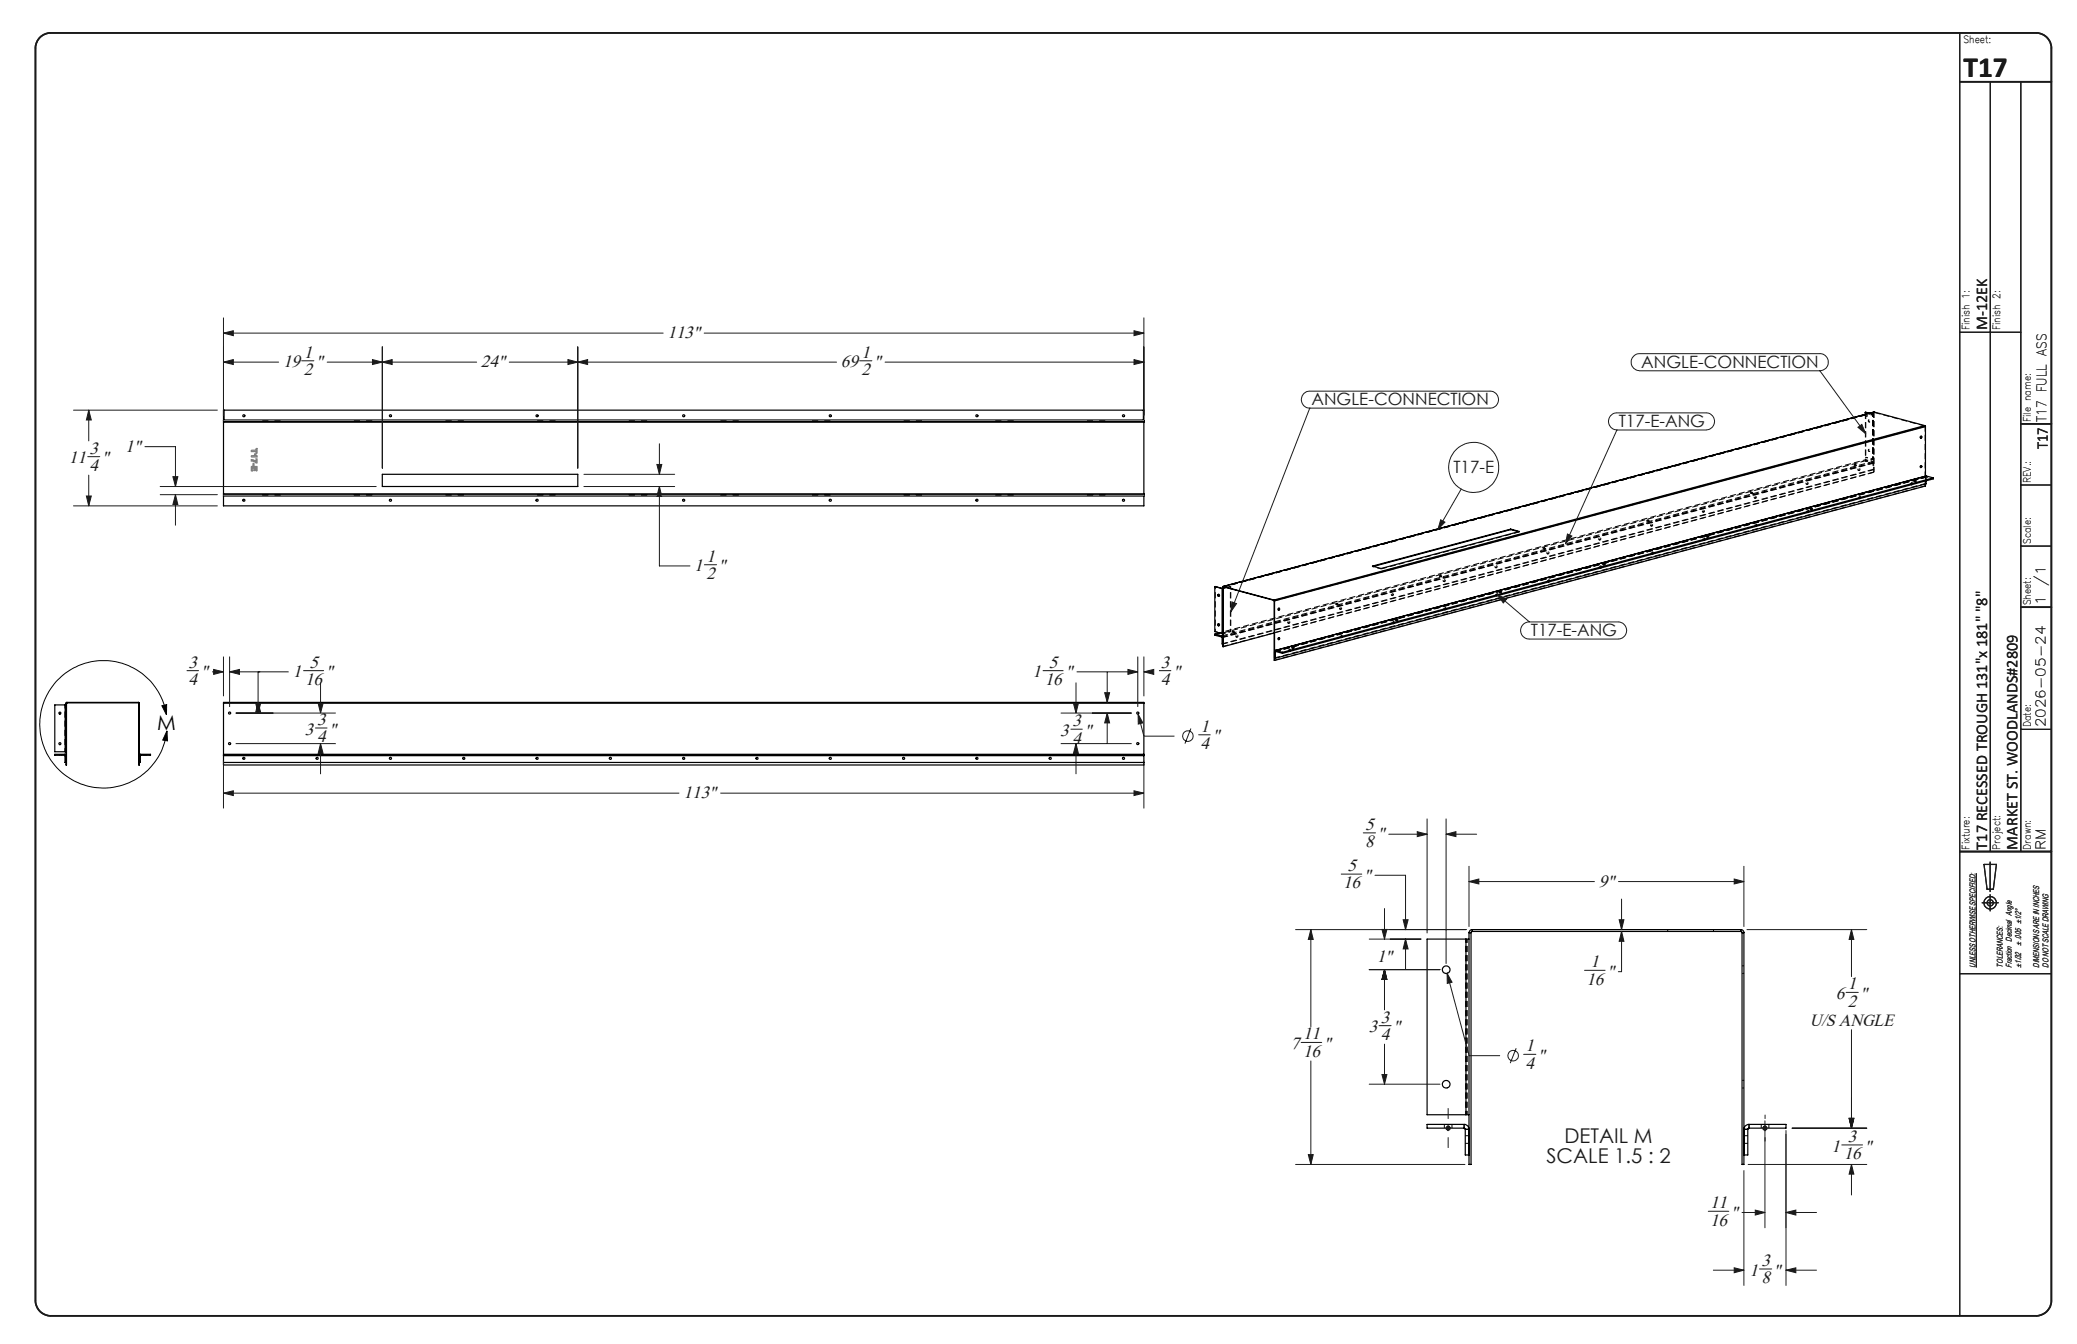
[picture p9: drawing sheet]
<svg xmlns="http://www.w3.org/2000/svg" width="432mm" height="279mm" viewBox="0 0 432 279" stroke-linecap="round" stroke-linejoin="round" font-family="sans-serif">
<g fill="none" stroke="#191924" stroke-width=".21">
<path d="M46.5 69.3l2-.5v1zM46.5 75.3l2-.5v1zM46.5 66.1v20.2M46.5 69.3h91.4M46.5 75.3h11.4M62.7 75h2.6M68 75.3h31.1M77.4 74.8l2.1 .5-2.1 .5zM79.5 75.3l2-.5v1zM79.5 72.1v25.2M105.9 75.3h68M118.1 74.8l2 .5-2 .5z"/>
<path d="M120.1 75.3l2.1-.5v1zM120.1 72.1v25.2M146.4 69.3h91.4M178.7 75h2.6M184 75.3h53.8M235.8 68.8l2 .5-2 .5zM235.8 74.8l2 .5-2 .5zM237.8 66.1v20.2M339.7 74l.4-.3 .6-.2h37.6a1.78 1.78 0 0 1 1.8 1.8 1.78 1.78 0 0 1-1.8 1.8h-37.4a1.78 1.78 0 0 1-1.7-1.1 1.78 1.78 0 0 1 .5-2zM378.3 77l9.6 13.2M15.3 85.3h29.9M18.2 94.9h2.5"/>
<path d="M18.5 85.3l.5 2h-1zM18.5 85.3v6.4M18.5 98.8v6.4M30.1 92.9h6.4v8.2M35.9 99.1h1.1l-.5 2zM121.4 98.6h18.9M136.6 96.6h1l-.5 2zM137.1 92.3v6.3M271 81.9a1.64 1.64 0 0 1 1.3-.6h37.4a1.76 1.76 0 0 1 1.8 1.8 1.76 1.76 0 0 1-1.8 1.7h-37.4a1.77 1.77 0 0 1-1.6-1 1.77 1.77 0 0 1 .3-1.9zM272.3 84.8l-16.4 42.4M334.8 86.4a1.64 1.64 0 0 1 1.4-.6h18.5a1.78 1.78 0 0 1 1.8 1.8 1.78 1.78 0 0 1-1.8 1.8h-18.5a1.8 1.8 0 0 1-1.6-1.1 1.8 1.8 0 0 1 .2-1.9zM336.2 89.4l-10.7 23.7"/>
<path d="M386.3 88.8l.8-.6 .8 2zM15.3 105.2h29.9M18 103.1h1l-.5 2.1zM33.3 101.1h44.9M33.3 102.8h11.9M36.5 102.8l.5 2.1h-1.1zM36.5 102.8v6.4M121.4 101.1h18.9M137.1 101.1l.5 2.1h-1zM137.1 101.1v16.6h6.3M146.4 117.4h2.6M299.5 108.1l.9 .4-1.5 1.6z"/>
<path d="M303.8 101.7l-4.9 8.4M325.9 111l.9 .4-1.3 1.7zM38.8 139.4h2.5M44.1 139.7h2.4M44.4 139.2l2.1 .5-2.1 .5zM46.5 136.5v8.2M47.7 139.7l2.1-.5v1zM47.7 136.5v10.5M47.7 139.7h12.3M53.7 139.7v8.5M63 139.4h4.3M216.8 139.4h4.3"/>
<path d="M223.8 139.7h12.7M230.2 139.7v6.3M234.5 139.2l2 .5-2 .5zM236.5 136.5v10.5M237.8 139.7l2.1-.5v1zM237.8 139.7h1.9M237.8 136.5v8.2M240.9 139.4h2.6M256.1 125.1l1 .4-1.2 1.7zM311.3 123.6l1.9 1-.7 .7zM311.3 123.6l6.6 5.7M316.5 129.9a1.82 1.82 0 0 1 1.4-.6h18.5a1.78 1.78 0 0 1 1.8 1.8 1.78 1.78 0 0 1-1.8 1.8h-18.5a1.78 1.78 0 0 1-1.6-1.1 1.78 1.78 0 0 1 .2-1.9z"/>
<path d="M46.5 158.1v10M49 148.2h20.8M49 154.6h20.8M53.2 146.2h1l-.5 2zM53.7 146l.5 2.1h-1zM65.5 151.3h2.6M66.1 146.2h1.1l-.6 2zM66.6 154.6l.6 2h-1.1zM66.6 141.9v6.3M66.6 154.6v6.3M220.5 148.2h14.8M220.5 154.6h14.8"/>
<path d="M222.6 151.6h2.5M223.2 146.2h1l-.5 2zM223.7 154.6l.5 2h-1zM223.7 141.9v6.3M223.7 154.6v6.3M229.7 144h1l-.5 2zM230.2 148.2l.5 2.1h-1zM230.2 148.2v6.4M236.6 148.4l1 1.9-1 .2zM236.6 148.4l1.2 4.6h6.4M237.8 158.1v10M247.6 151.4l-1.3 3.2"/>
<path d="M249.1 152.8h2.6M46.5 164.9l2-.5v1zM46.5 164.9h94.7M149.8 164.9h88M235.8 164.4l2 .5-2 .5zM283.4 173.1h2.6M288.7 173.4h8M294.6 172.9l2.1 .5-2.1 .5zM296.7 170.3v23.7M300.6 173.4l2.1-.5v1zM300.6 170.3v30M300.6 173.4h6.4"/>
<path d="M269.3 193.3h35.5M272.5 193.3l.5 2h-1zM272.5 193.3v20.1M278.8 181.7h4.3M284.7 195.2h10.7M285.9 182h6.3v11.3M287.3 193.2h1l-.5 2zM287.8 188.9v6.3M291.7 191.2h1l-.5 2.1zM292.2 195.2l.5 2.1h-1zM292.2 195.2v6.4M305.4 183.3l2-.6v1.1z"/>
<path d="M305.4 180.1v12.5M305.4 183.3h26.1M336.5 183.3h26M336.6 191.2h1l-.5 2.1zM337.1 193.6l.5 2.1h-1zM337.1 193.6v8.4h-.7M337.1 186.9v6.4M360.5 182.7l2 .6-2 .5zM362.5 180.1v12.5M363.2 193.3h24.9M384.9 193.3l.5 2h-1zM384.9 193.3v9.7"/>
<path d="M410.9 181.5v19.6M270.5 216.7h4.3M284.7 201.6h14.7M286.7 213.2h2.5M287.8 201.6l.5 2h-1zM287.8 201.6v8.3M287.8 217.1v8.3M300.8 202.4l1.1 1.8-1 .2zM300.8 202.4l4.6 17.1h6.4M315.2 217.9l-1.2 3.1M316.8 219.2h2.5M329.4 201.7h4.3"/>
<path d="M383.8 206.3h2.5M384.9 214.1v20.4M272.5 220.6v21.5M284.7 225.4h14.7M287.3 223.4h1l-.5 2zM366.9 233v22.2M371.3 235v32.2M372.6 234.5h15.5M382.9 238h4.3M384.4 232.5h1l-.5 2zM269.3 242.1h35.3M272 240h1l-.5 2.1z"/>
<path d="M355.1 251.8h4.3M362.2 252.1h4.7M362.5 243.3v23.9M363.4 242.1h24.7M364.9 251.6l2 .5-2 .5zM371.3 252.1l2-.5v1zM371.3 252.1h6.3M384.9 242.1l.5 2h-1zM384.9 242.1v6.3M356.2 264.1h6.3M360.5 263.6l2 .5-2 .5zM365.8 263.8h2.5"/>
<path d="M371.3 264.1l2-.5v1zM371.3 264.1h6.3"/>
<circle cx="306.4" cy="97.2" r="5.2"/>
<circle cx="247" cy="153" r="1.09"/>
<circle cx="314.6" cy="219.5" r="1.09"/>
</g>
<g fill="none" stroke="#191924" stroke-width=".25">
<path d="M407.4 6.8v266.7M413.8 17v160M420.1 17v160M407.4 69.1h12.7M420.1 113.5h6.4M420.1 100.8h6.4M420.1 151.6h6.4M407.4 177h19.1M412.5 179.7h2.5l-.6 5.2h-1.3zM413.7 179.2v6.1M412.1 187.7h3.3M413.7 186v3.4"/>
<path d="M407.4 202.4h19.1"/>
<circle cx="413.7" cy="187.7" r=".66"/>
<circle cx="413.8" cy="187.7" r="1.29"/>
</g>
<path d="M8.2 7.9a3.3 3.3 0 0 1 2.3-1.1h412.8a3.2 3.2 0 0 1 3.2 3.2v260.4a3.2 3.2 0 0 1-3.2 3.1h-412.8a3.2 3.2 0 0 1-3.1-3.1v-260.4a3.2 3.2 0 0 1 .8-2.1zM407.4 17h19.1M420.1 88.1h6.4M420.1 126.2h6.4M407.4 177h19.1" fill="none" stroke="#191924" stroke-width=".35"/>
<g fill="none" stroke="#000" stroke-width=".21" stroke-dasharray="1.3 .6" stroke-dashoffset=".1" stroke-linecap="butt">
<path d="M387.9 95.8l-135.3 36.2M389.3 96.2l-135.3 36.2M389.4 96.2l-135.3 36.3M389.4 97.6l-135.3 36.2M389.5 96.3l-135.3 36.2M389.5 97.6l-135.3 36.3M389.5 85.8l-135.3 36.2M389.5 98.1l-135.3 36.3M389.6 85.7l-135.3 36.3M389.7 85.7l-135.4 36.3M400.2 88.6l-135.3 36.2M400.2 88.6l-135.3 36.3"/>
<path d="M400.5 99.1l-135.3 36.3M400.2 101l-135.3 36.3M265 135.4l135.3-36.2M265 136.8l135.3-36.3M265.2 135.4l135.3-36.3"/>
</g>
<g fill="none" stroke="#000" stroke-width=".21" stroke-dasharray="1.3 .6" stroke-linecap="butt">
<path d="M385.5 96.6v.2M385.9 96.8v-.2M386.3 97.8h.2M386.6 97.4h-.2M387.8 95.9h.1M387.8 86.5l.1 .1M387.8 86.5v-.4M387.9 95.1h-.1M388.6 87.3h-.1M388.6 93.4h-.1M388.6 87.7h.1M388.6 93.8h.1"/>
<path d="M389.3 96l.2 .3M389.3 96.2h.1M389.3 96v.2M389.3 86.1h.1M389.3 95.5h.1M389.4 96.2l.1 .1M389.4 97.6h.1M389.4 86.1h-.1M389.4 95.5h-.1M389.5 85.8l.1-.2M389.6 85.8l.1-.1M389.6 85.8h-.1"/>
<path d="M389.6 98.2l-.1-.1M389.7 85.6v.1M397.9 99.9v.2M399.3 91.1h.1M399.3 97.2h.1M399.3 90.6l-.1 .3 .1 .2M399.3 96.8l-.1 .2 .1 .2M399.4 90.7l-.1-.1M399.4 96.8h-.1M399.5 90.7l-.1-.1M399.5 96.8h-.1M400.2 88.6v-.1"/>
<path d="M400.3 99.2h.2M400.3 88.7l-.1-.1M400.4 98.9l-.1 .3M400.5 99.1v.1M400.5 99.1v-.2M285.4 117.8v-.1M285.5 117.7l-.1 .1M287.2 118.3l28.7-7.7M287.2 118.3v-.1M299.3 119.7v.2M299.7 119.9v-.2M310.9 118h.1"/>
<path d="M311.2 117.6h-.2M315.9 110.6v-.1M315.9 110.6l-.2-.1M320.8 113.9v.2M321.3 114.1v-.2M321.7 115.1h.1M321.9 114.7h-.1M332.5 112.2l.1 .1M332.6 118l.1 .1M332.7 117.9v.2M332.7 111.9l-.1-.1M332.9 117.7l-.2-.1"/>
<path d="M333.3 117.2v.2M333.7 117.4v-.2M342.4 108.1v.2M342.8 108.3v-.2M343.2 109.3l.2 .1M343.4 115.1l.1 .1M343.4 115l.1 .2M343.5 109l-.2-.1M343.6 114.8l-.1-.1M354 106.4l.2 .1M354.2 112.3h.1M354.2 112.1l.1 .2"/>
<path d="M354.3 106.1l-.2-.1M354.4 111.9h-.1M354.8 111.5v.2M355.2 111.7v-.2M363.9 102.4v.2M364.4 102.6v-.2M364.8 103.6h.1M364.9 109.4h.2M365 109.3l.1 .1M365 103.2h-.1M365.2 109h-.2M375.6 100.7h.1"/>
<path d="M375.7 106.5h.2M375.8 106.4l.1 .1M375.8 100.3h-.1M376 106.1h-.2M376.4 105.7v.2M376.8 105.9v-.2M386.5 103.6h.1M386.5 103.5l.1 .1M386.7 103.2h-.1M397.3 100.7l.1 .1M397.3 100.6l.1 .2M397.5 100.3h-.1"/>
<path d="M398.3 100.1v-.2M400.3 101h-.1M400.5 100.6l-.2-.1M252.6 131.3h.1M253.3 123.5v.1M253.3 129.6v.1M253.4 124l.1-.1M253.4 130.1h.1M254.2 131.7h.1M254.2 131.7h-.1M254.2 122.3h.1M255.8 121.9h.1"/>
<path d="M255.8 131.3h.1M256.2 131.2v.2M256.6 131.4v-.2M257 132.4l.2 .1M257.3 132.1l-.2-.1M265.8 132.9v.1M265.8 126.4l-.1 .2 .1 .2M265.8 132.5l-.1 .2 .1 .2M265.9 126.4h-.1M265.9 132.6l-.1-.1M266 126.4h-.1M266 132.6l-.1-.1"/>
<path d="M267.8 129.5l.1 .1M267.9 135.4h.2M268 135.2l.1 .2M268.1 129.2l-.2-.1M268.2 135h-.1M268.6 134.6v.2M269 134.8v-.2M277.7 125.5v.2M278.2 125.7v-.2M278.6 126.7h.1M278.7 132.5h.2M278.8 132.3l.1 .2"/>
<path d="M278.8 126.3l-.1-.1M279 132.1h-.2M289.3 123.8h.2M289.5 129.6h.1M289.5 129.5l.1 .1M289.6 123.4h-.1M289.8 129.2h-.2M290.2 128.8v.2M290.6 129v-.2M300.1 120.9h.2M300.3 126.7h.1M300.3 126.6l.1 .1"/>
<path d="M300.4 120.5h-.2M300.5 126.3h-.1M311 123.8l.2 .1M311.1 123.7l.1 .2M311.3 123.4h-.1M311.7 123v.2M312.1 123.2v-.2M321.8 120.9l.2 .1M321.9 120.8l.1 .2M322.1 120.6l-.2-.1M12.4 156.8v.2M12.8 157v-.2"/>
<path d="M13.5 156.8v.2M13.5 157.1h.2M13.5 157.9h.2M13.7 157.4h-.2M13.8 146.2h-.1M13.9 146v.1M24.7 146.1v-.1M27.3 146.1v-.1M28.8 146.1v-.1M28.9 154.8h.1M28.9 148.4h.1M29 157.1h.2"/>
<path d="M29 146.2h-.1M29 157.9h.2M29 154.4h-.1M29 148h-.1M29.2 157.4h-.2M29.3 157v-.2M29.9 156.8v.2M30.4 157v-.2M305.8 193.9h-.4M306.1 193.2v.4M346.7 193.6v-.4M356.2 193.6v-.4"/>
<path d="M361.9 193.6v-.4M362.6 193.9h-.4M362.2 202.4h.4M362.6 200.8h-.4M362.2 226.2h.4M362.6 224.6h-.4"/>
</g>
<g fill="none" stroke="#000" stroke-width=".21" stroke-dasharray="1.3 .6" stroke-dashoffset=".4" stroke-linecap="butt">
<path d="M387.9 86.6v-.9M388.6 85.9l.7 .2M388.7 85.9l.7 .2M400.5 99.2v.7M332.9 118a.17 .17 0 0 0 .1-.3 .17 .17 0 0 0-.3 0 .17 .17 0 0 0 0 .2M343.6 115.2l.1-.1a.17 .17 0 0 0 0-.2 .17 .17 0 0 0-.2-.1 .17 .17 0 0 0-.1 .2M354.4 112.3l.1-.1a.17 .17 0 0 0 0-.2 .17 .17 0 0 0-.2-.1 .17 .17 0 0 0-.1 .2M365.2 109.4v-.1a.17 .17 0 0 0 .1-.2 .17 .17 0 0 0-.2-.1 .17 .17 0 0 0-.1 .3M376 106.5v-.1a.17 .17 0 0 0 .1-.2 .17 .17 0 0 0-.3-.1 .17 .17 0 0 0 0 .3M386.7 103.6l.1-.1a.17 .17 0 0 0 0-.2 .17 .17 0 0 0-.2 0 .17 .17 0 0 0-.1 .2M397.5 100.7h.1a.17 .17 0 0 0 0-.3 .17 .17 0 0 0-.2 0 .17 .17 0 0 0-.1 .2M268.2 135.4l.1-.1a.17 .17 0 0 0 0-.2 .17 .17 0 0 0-.2-.1 .17 .17 0 0 0-.1 .2"/>
<path d="M279 132.5v-.1a.17 .17 0 0 0 .1-.2 .17 .17 0 0 0-.3-.1 .17 .17 0 0 0 0 .2M289.8 129.6v-.1a.17 .17 0 0 0 0-.2 .17 .17 0 0 0-.2-.1 .17 .17 0 0 0-.1 .3M300.5 126.7l.1-.1a.17 .17 0 0 0 0-.2 .17 .17 0 0 0-.2-.1 .17 .17 0 0 0-.1 .3M311.3 123.8l.1-.1a.17 .17 0 0 0 0-.2 .17 .17 0 0 0-.2 0 .17 .17 0 0 0-.1 .2M322.1 120.9a.17 .17 0 0 0 .1-.3 .17 .17 0 0 0-.3 0 .17 .17 0 0 0 0 .2M300.3 233.7v.8M301.9 234.5v-.8M304.4 233.7v.8M304.6 234.8h.8M304.6 237.7h.8M305.4 236.1h-.8M362.6 234.8h.8"/>
<path d="M362.6 237.7h.8M363.4 236.1h-.8M363.6 234.5v-.8M366.2 233.7v.8M367.7 234.5v-.8"/>
</g>
<g fill="none" stroke="#000" stroke-width=".21" stroke-dasharray="1.3 .6" stroke-dashoffset=".5" stroke-linecap="butt">
<path d="M385.6 96.8h.3h-.3M385.9 96.5l-.4 .1 .4-.1M299.4 119.9h.3h-.3M299.7 119.6l-.4 .1 .4-.1M320.9 114.2l.4-.1-.4 .1M321.2 113.9h-.4h.4M333.6 117.4h-.3h.3M342.5 108.4l.3-.1-.3 .1M342.8 108.1h-.4h.4M355.2 111.6l-.4 .1 .4-.1M364 102.6h.4h-.4M364.3 102.3l-.4 .1 .4-.1"/>
<path d="M376.7 105.9h-.3h.3M398.3 100.1h-.4h.4M256.2 131.5l.4-.1-.4 .1M256.5 131.2h-.3h.3M269 134.7l-.4 .1 .4-.1M277.8 125.7h.4h-.4M278.1 125.4l-.4 .1 .4-.1M290.5 128.9l-.3 .1 .3-.1M312.1 123.2h-.4h.4M13.6 146.5v9.8M13.6 156.3v-9.8M304.8 195.2v36.5"/>
<path d="M305 195.2v36.5M304.8 231.7v-36.5"/>
</g>
<g fill="none" stroke="#000" stroke-width=".21" stroke-dasharray="1.3 .6" stroke-dashoffset=".6" stroke-linecap="butt">
<path d="M386.4 97.7a.16 .16 0 0 0 .2 .1 .16 .16 0 0 0 0-.3 .16 .16 0 0 0-.2 .1v.1M386.5 97.5a.18 .18 0 0 1-.1 .3 .18 .18 0 0 1-.2-.1 .18 .18 0 0 1 .1-.3h.2v.1M387.9 95.6l-134.4 36M388.6 87.3h-.1a.21 .21 0 0 0-.1 .4 .21 .21 0 0 0 .3-.1 .21 .21 0 0 0-.1-.3M388.6 93.4l-.1 .1a.21 .21 0 0 0-.1 .3 .21 .21 0 0 0 .3-.1 .21 .21 0 0 0-.1-.3M388.6 87.3h-.1a.21 .21 0 0 0 0 .4 .21 .21 0 0 0 .3-.1 .21 .21 0 0 0-.2-.3M388.6 93.4h-.1a.21 .21 0 0 0 0 .4 .21 .21 0 0 0 .3-.1 .21 .21 0 0 0-.2-.3M311 117.9a.16 .16 0 0 0 .2 .1 .16 .16 0 0 0 0-.3 .16 .16 0 0 0-.2 .1v.1M311.1 117.8a.18 .18 0 0 1-.1 .2 .18 .18 0 0 1-.2-.1 .18 .18 0 0 1 .1-.3h.1l.1 .2M321.7 115v.1a.16 .16 0 0 0 .3 0 .16 .16 0 0 0 0-.2 .16 .16 0 0 0-.3 0v.1M321.9 114.9a.18 .18 0 0 1-.1 .2 .18 .18 0 0 1-.3-.1 .18 .18 0 0 1 .2-.3h.1l.1 .2M332.5 112.1v.1a.16 .16 0 0 0 .3 0 .16 .16 0 0 0 0-.2 .16 .16 0 0 0-.3 0v.1"/>
<path d="M332.7 112a.18 .18 0 0 1-.2 .2 .18 .18 0 0 1-.2-.1 .18 .18 0 0 1 .1-.2l.2-.1 .1 .2M332.8 117.8a.18 .18 0 0 1-.1 .2 .18 .18 0 0 1-.2-.1 .18 .18 0 0 1 .1-.2l.1-.1 .1 .2M343.3 109.2v.1a.16 .16 0 0 0 .2 0 .16 .16 0 0 0 0-.2 .16 .16 0 0 0-.2 0v.1M343.4 109.1a.18 .18 0 0 1-.1 .2 .18 .18 0 0 1-.2-.1 .18 .18 0 0 1 .1-.2l.2-.1v.2M343.6 114.9a.18 .18 0 0 1-.1 .2 .18 .18 0 0 1-.3-.1 .18 .18 0 0 1 .2-.2l.1-.1 .1 .2M354.1 106.3v.1a.16 .16 0 0 0 .2 0 .16 .16 0 0 0 0-.2 .16 .16 0 0 0-.2 .1M354.2 106.2a.18 .18 0 0 1-.1 .2 .18 .18 0 0 1-.2-.1 .18 .18 0 0 1 .1-.2l.1-.1 .1 .2M354.4 112a.18 .18 0 0 1-.2 .3 .18 .18 0 0 1-.2-.2 .18 .18 0 0 1 .1-.2h.2l.1 .1M364.8 103.4v.1a.16 .16 0 0 0 .3 .1 .16 .16 0 0 0 0-.3 .16 .16 0 0 0-.3 .1M365 103.3a.18 .18 0 0 1-.1 .3 .18 .18 0 0 1-.3-.2 .18 .18 0 0 1 .2-.2h.1l.1 .1M365.1 109.1a.18 .18 0 0 1-.1 .3 .18 .18 0 0 1-.2-.2 .18 .18 0 0 1 .1-.2h.2v.1M375.6 100.6a.16 .16 0 0 0 .3 .1 .16 .16 0 0 0 0-.3 .16 .16 0 0 0-.3 .1v.1"/>
<path d="M375.8 100.4a.18 .18 0 0 1-.2 .3 .18 .18 0 0 1-.2-.2 .18 .18 0 0 1 .1-.2h.2l.1 .1M375.9 106.2a.18 .18 0 0 1-.1 .3 .18 .18 0 0 1-.2-.1 .18 .18 0 0 1 .1-.3h.1l.1 .1M386.7 103.4a.18 .18 0 0 1-.1 .2 .18 .18 0 0 1-.3-.1 .18 .18 0 0 1 .2-.3h.1l.1 .2M397.5 100.5a.18 .18 0 0 1-.2 .2 .18 .18 0 0 1-.2-.1 .18 .18 0 0 1 .1-.2l.2-.1 .1 .2M257.1 132.3v.1a.16 .16 0 0 0 .2 0 .16 .16 0 0 0 0-.2 .16 .16 0 0 0-.2 0v.1M257.2 132.2a.18 .18 0 0 1-.1 .2 .18 .18 0 0 1-.2-.1 .18 .18 0 0 1 .1-.2l.1-.1 .1 .2M267.8 129.4l.1 .1a.16 .16 0 0 0 .2 0 .16 .16 0 0 0 0-.2 .16 .16 0 0 0-.2 0l-.1 .1M268 129.3a.18 .18 0 0 1-.1 .2 .18 .18 0 0 1-.3-.1 .18 .18 0 0 1 .2-.2l.1-.1 .1 .2M268.1 135.1a.18 .18 0 0 1-.1 .2 .18 .18 0 0 1-.2-.1 .18 .18 0 0 1 .1-.2h.2v.1M278.6 126.5v.1a.16 .16 0 0 0 .3 .1 .16 .16 0 0 0 0-.3 .16 .16 0 0 0-.3 .1M278.8 126.4a.18 .18 0 0 1-.1 .2 .18 .18 0 0 1-.3-.1 .18 .18 0 0 1 .1-.2h.2l.1 .1M278.9 132.2a.18 .18 0 0 1-.1 .3 .18 .18 0 0 1-.2-.2 .18 .18 0 0 1 .1-.2h.1l.1 .1"/>
<path d="M289.4 123.6v.1a.16 .16 0 0 0 .3 .1 .16 .16 0 0 0 0-.3 .16 .16 0 0 0-.3 .1M289.5 123.5a.18 .18 0 0 1-.1 .3 .18 .18 0 0 1-.2-.2 .18 .18 0 0 1 .1-.2h.2v.1M289.7 129.3a.18 .18 0 0 1-.1 .3 .18 .18 0 0 1-.3-.1 .18 .18 0 0 1 .2-.3h.1l.1 .1M300.2 120.8a.16 .16 0 0 0 .2 .1 .16 .16 0 0 0 0-.3 .16 .16 0 0 0-.2 .1v.1M300.3 120.6a.18 .18 0 0 1-.1 .3 .18 .18 0 0 1-.2-.1 .18 .18 0 0 1 .1-.3h.2v.1M300.5 126.5a.18 .18 0 0 1-.1 .2 .18 .18 0 0 1-.3-.1 .18 .18 0 0 1 .2-.3h.1l.1 .2M311.3 123.6a.18 .18 0 0 1-.2 .2 .18 .18 0 0 1-.2-.1 .18 .18 0 0 1 .1-.2l.2-.1 .1 .2M322 120.7a.18 .18 0 0 1-.1 .2 .18 .18 0 0 1-.2-.1 .18 .18 0 0 1 .1-.2l.2-.1v.2"/>
</g>
<g fill="none" stroke="#000" stroke-width=".21" stroke-dasharray="1.3 .6" stroke-dashoffset=".8" stroke-linecap="butt">
<path d="M387.8 95.1l1.5 .4M387.9 95.6l1.4 .4M387.9 95.8l1.4 .4M387.9 95.1l1.5 .4M389.3 86.1l-1.5 .4M389.3 95.5l-1.5 .4M389.4 95.5l-1.5 .4M389.4 86.1l-1.5 .5M400.3 99v1.6M402 99.5l-1.5-.4M252.7 131.3l1.5 .4M254.3 122.3l1.5-.4"/>
<path d="M254.3 131.7l1.5-.4M254.3 122.3l1.6-.4M254.3 131.7l1.6-.4"/>
</g>
<g fill="none" stroke="#000" stroke-width=".21" stroke-dasharray="1.3 .6" stroke-dashoffset=".7" stroke-linecap="butt">
<path d="M387.8 95.9v-9.4M387.9 95.9v-9.3M389.3 95.5v-9.4M389.4 95.5v-9.4M389.4 96.2v1.4M389.5 95.5v-9.4M389.5 96.3v1.3M400.3 99.2v1.3M252.7 121.9v9.4M254.2 122.3v9.4M254.3 122.3v9.4M255.8 121.9v9.4"/>
<path d="M255.9 121.9v9.4"/>
</g>
<path d="M389.3 96l-135.1 36.1M389.5 98.1v-12.3M389.6 98.2v-12.4M389.6 85.8l-135.2 36.2M400.2 88.6v12.4M265.3 135.4l135.2-36.2" fill="none" stroke="#000" stroke-width=".21" stroke-dasharray="1.3 .6" stroke-dashoffset=".2" stroke-linecap="butt"/>
<path d="M389.6 98.2l-124.7 33.4M389.7 85.7l10.5 2.9" fill="none" stroke="#000" stroke-width=".21" stroke-dasharray="1.3 .6" stroke-dashoffset="-.1" stroke-linecap="butt"/>
<path d="M285.4 117.8l1.8 .5" fill="none" stroke="#000" stroke-width=".21" stroke-dasharray="1.3 .6" stroke-dashoffset=".9" stroke-linecap="butt"/>
<path d="M253.3 123.5l.2 .2-.1 .2M253.3 129.7l.2 .1-.1 .3" fill="none" stroke="#000" stroke-width=".21" stroke-dasharray="1.3 .6" stroke-dashoffset=".3" stroke-linecap="butt"/>
<g fill="none" stroke="#000" stroke-width=".25">
<path d="M46.5 87.4v.2M46.5 87.6v.2M46.5 87.4l.1 .2v-.1M46.5 87.4v-2.1h191.3v2.1M46.5 87.8v14.9M46.5 87.6h191.3M46.5 87.8h191.3M46.5 87.4h.1M46.6 87.4v.1M46.6 85.3v2.1M46.6 87.3h191.1M46.6 87.5h2.2v.1"/>
<path d="M79.5 98.6h40.6v2.5h-40.6zM237.6 87.5h-2.1v.1M237.7 87.4l-.1 .1M237.7 87.4h.1M237.7 85.3v2.1M237.8 87.4v.2M237.8 87.6v.2M237.8 87.4l-.1 .2-.1-.1M237.8 87.8v14.9M387.8 85.7l.9 .2M387.8 85.7l.8 .2M387.8 85.7v.4"/>
<path d="M389.6 85.7h.1M389.6 85.7l-135.3 36.2M389.6 85.7l10.6 2.8M397.9 99.9h.4zM399.4 90.7l-.1 .4M399.4 96.8l-.1 .4M400.2 88.5l.1 .2M400.2 88.5l-135.3 36.2M400.3 88.7l-135.3 36.2M400.3 88.7v10.3M400.4 99h.1M400.4 99.9v.7l-135.3 36.2"/>
<path d="M400.5 99l-135.4 36.2M400.5 99l1.4 .3M401.9 99.3l-135.3 36.3M401.9 99.3v.3l-135.3 36.2M46.5 102.8v.3M46.5 102.7v.1M46.5 103.1v2.1h191.3v-2.1M46.5 103.1h191.3M46.5 102.7h191.3M46.5 102.8h191.3M237.8 102.8v.3M237.8 102.7v.1"/>
<path d="M285.3 117.7l28.8-7.7 1.8 .5-28.8 7.7zM314.1 110v.1M314.1 110.1l-28.6 7.7M314.1 110.1l1.6 .4M332.8 118.1h-.1M333.2 117.3l.5-.1zM343.6 115.2h-.1M354.4 112.3h-.1M354.8 111.4l.4 .1zM365.2 109.4h-.1M376 106.5h-.2M376.4 105.7h.4z"/>
<path d="M386.6 103.6h.1M397.5 100.8h-.1M400.3 100.6v.4l-135.3 36.3M252.6 131.8l1.4 .4M252.6 122v9.3l1.5 .4M252.6 131.8v.2l1.4 .4M252.6 122l1.5 .3M252.6 122l1.6 .3M253.3 123.6l-.1 .2 .2 .2M253.3 129.7l-.1 .2 .2 .2M253.5 131.6l-.9 .2M254 132.4l.1 .1"/>
<path d="M254 132.2l.2 .2-.1 .1M254 132.2v.2M254.1 122.3l.1 .1M254.1 131.7h.1M254.1 132.5v1.4h.1M254.1 122.3v9.4M254.1 122.3h.1M254.2 122.3h.1M254.2 122l.1 12.4M254.2 122l.1 .1M254.2 132.2h-.2M254.3 122.1v12.3"/>
<path d="M254.3 121.9l-.1 .1M254.3 122v.1M254.3 121.9l10.6 2.8M254.3 122l10.6 2.8M254.3 121.9v.1M254.4 122l-.1 .1M264.9 124.7l.1 .2M264.9 124.8v.1M264.9 124.7v.1M264.9 124.9h.1M264.9 124.9l.1 12.4M264.9 131.6l-10.6 2.8"/>
<path d="M265 136.8h.1M265 124.9v12.4M265.2 135.4h.1M265.2 135.2l-.2 .2 .1 .1M265.2 135.2l1.4 .4M265.2 135.4l1.4 .4M265.2 135.2l-.1 1.6M265.3 135.4l-.2 .1M265.9 126.4l.1 .2-.2 .3M265.9 132.6l.1 .2-.2 .2M266.6 135.6v.2M268.2 135.4h-.1"/>
<path d="M268.6 134.5l.4 .1zM279 132.5h-.2M289.7 129.6h-.1M290.2 128.8h.4zM300.5 126.7l-.1 .1M311.3 123.8l-.1 .1M311.7 123h.4zM321.9 121h.2M13.4 157l.1 .1M13.4 156.8l.3 .3h-.2M13.4 156.8h-2v.2h2M13.4 156.8v.2"/>
<path d="M13.5 157.1v1.4h.2M13.5 146.5h.2M13.5 156.3h.2M13.5 146.5h-2.1v9.8h2.1M13.5 146.5v9.8M13.7 146.2h.1M13.7 146.2v12.8h.1v-12.8M13.9 146.1l-.1 .1M13.9 146l-.2 .2M13.9 146h14.9M13.9 146v.1M13.9 146.1h14.9"/>
<path d="M28.8 146l.2 .2M28.8 146.1l.1 .1M28.8 146v.1M28.9 146.2h.1M28.9 146.2v12.8h.1v-12.8M29.2 157.1v1.4h-.2M29.2 156.8l-.2 .2 .2 .1M29.2 157v.1M29.2 156.8h2.1v.2h-2.1M29.2 156.8v.2M46.5 157v.1M46.5 146.2v-.2h191.3v.2"/>
<path d="M46.5 146.2v10.8M46.5 157.1v1.9h191.3v-1.9M46.5 157h191.3M46.5 156.8h191.3M46.5 157.1h191.3M46.5 158.5h191.3M46.5 146.2h191.3M237.8 157v.1M237.8 146.2v10.8M304.8 195.2h.6M304.8 195.2h-8.1v36.5h8.1M304.8 195.2v36.5"/>
<path d="M305.4 193.9v48.2h.4v-48.2M305.4 193.9h.4M306.1 193.6l-.3 .3M306.1 193.3a.66 .66 0 0 0-.7 .6M306.1 193.3v.3M306.1 193.6h55.8M306.1 193.3h55.8M361.9 193.3a.6 .6 0 0 1 .6 .6M361.9 193.6l.3 .3M361.9 193.3v.3M362.2 193.9v48.2h.3v-48.2M362.2 193.9h.3"/>
<path d="M304.4 234.5l.2 .3M304.4 233.8a.97 .97 0 0 1 1 1h-.8M304.4 233.8h-7.7v.7h7.7M304.4 233.8v.7M304.6 234.8v5.3h.8M304.8 231.7h.6M363.4 234.8v5.3h-.9M363.6 233.8a1.02 1.02 0 0 0-1.1 1h.9M363.6 234.5l-.2 .3M363.6 233.8v.7M363.6 233.8h7.7v.7h-7.7"/>
<circle cx="50.7" cy="86.4" r=".21"/>
<circle cx="81.2" cy="86.4" r=".21"/>
<circle cx="111.7" cy="86.4" r=".21"/>
<circle cx="142.1" cy="86.4" r=".21"/>
<circle cx="172.6" cy="86.4" r=".21"/>
<circle cx="203.1" cy="86.4" r=".21"/>
<circle cx="233.6" cy="86.4" r=".21"/>
<circle cx="399.4" cy="97" r=".19"/>
<circle cx="399.4" cy="90.9" r=".19"/>
<circle cx="50.7" cy="104" r=".21"/>
<circle cx="81.2" cy="104" r=".21"/>
<circle cx="111.7" cy="104" r=".21"/>
<circle cx="142.1" cy="104" r=".21"/>
<circle cx="172.6" cy="104" r=".21"/>
<circle cx="203.1" cy="104" r=".21"/>
<circle cx="233.6" cy="104" r=".21"/>
<circle cx="253.3" cy="129.9" r=".19"/>
<circle cx="253.3" cy="123.8" r=".17"/>
<circle cx="265.9" cy="132.8" r=".18"/>
<circle cx="265.9" cy="126.7" r=".18"/>
<circle cx="12.5" cy="154.6" r=".21"/>
<circle cx="12.5" cy="148.2" r=".21"/>
<circle cx="47.7" cy="154.6" r=".21"/>
<circle cx="47.7" cy="148.2" r=".21"/>
<circle cx="50.7" cy="157.7" r=".21"/>
<circle cx="65.9" cy="157.7" r=".21"/>
<circle cx="81.2" cy="157.7" r=".21"/>
<circle cx="96.4" cy="157.7" r=".21"/>
<circle cx="111.7" cy="157.7" r=".21"/>
<circle cx="126.9" cy="157.7" r=".21"/>
<circle cx="142.1" cy="157.7" r=".21"/>
<circle cx="157.4" cy="157.7" r=".21"/>
<circle cx="172.6" cy="157.7" r=".21"/>
<circle cx="187.9" cy="157.7" r=".21"/>
<circle cx="203.1" cy="157.7" r=".21"/>
<circle cx="218.3" cy="157.7" r=".21"/>
<circle cx="233.6" cy="157.7" r=".21"/>
<circle cx="236.5" cy="154.6" r=".21"/>
<circle cx="236.5" cy="148.2" r=".21"/>
<circle cx="300.6" cy="201.6" r=".79"/>
<circle cx="300.6" cy="225.4" r=".79"/>
</g>
<path d="M33.7 146.7l.9-.2v2.1zM34.6 148.6a13.3 13.3 0 0 0-20.4-9 13.3 13.3 0 0 0 .2 22.3 13.3 13.3 0 0 0 20.2-9.4l.1-.6M34.7 151.9l.1 2.1-1-.2z" fill="none" stroke="#000" stroke-width=".21"/>
<path d="M300.6 234.5h1M300.7 234.2l.7 .7M301.1 234v1M301.4 234.2l-.7 .7M366.4 234.5h1M366.6 234.2l.7 .7M366.9 234v1M367.3 234.2l-.7 .7" fill="none" stroke="#191924" stroke-width=".5"/>
<path d="M52.2 93.7l1-.1v-.3l.2-.1v1h-.2v-.3h-.9zM52.2 95.6h.5l.5 .4v-.6h.2v.8l-1.1-.4zM52.3 94.8l.8-.1-.2-.2 .1-.1 .2 .3a.18 .18 0 0 1 .2 .1 .18 .18 0 0 1-.1 .2h-.9zM52.3 97h1.1v.8h-.2v-.6h-.2v.6h-.2v-.6h-.3v.7h-.2zM52.6 96.3l.2 .1-.1 .4z" fill="none" stroke="#808080" stroke-width=".25"/>
<path d="M301.1 238.6v-8.2" fill="none" stroke="#191924" stroke-width=".21" stroke-dasharray="15.2 1.3 1.3 1.3" stroke-dashoffset="13" stroke-linecap="butt"/>
<path d="M366.9 237.3v-5.6" fill="none" stroke="#191924" stroke-width=".21" stroke-dasharray="15.2 1.3 1.3 1.3" stroke-dashoffset="14.4" stroke-linecap="butt"/>
<path d="M46.5 87.4h191.3M237.8 103h-191.3" fill="none" stroke="#808080" stroke-width=".21" stroke-dasharray="15.2 1.3 1.3 1.3" stroke-dashoffset="7.2" stroke-linecap="butt"/>
<path d="M33.7 146.7l.9-.2v2.1zM34.7 151.9l.1 2.1-1-.2z" fill="#000"/>
<g fill="#191924">
<path d="M299.5 108.1l.9 .4-1.5 1.6zM311.3 123.6l1.9 1-.7 .7zM256.1 125.1l1 .4-1.2 1.7zM325.9 111l.9 .4-1.3 1.7zM386.3 88.8l.8-.6 .8 2z"/>
<path d="M235.8 68.8l2 .5-2 .5zM46.5 69.3l2-.5v1zM120.1 75.3l2.1-.5v1zM235.8 74.8l2 .5-2 .5zM18.5 85.3l.5 2h-1zM18 103.1h1l-.5 2.1zM118.1 74.8l2 .5-2 .5zM79.5 75.3l2-.5v1zM77.4 74.8l2.1 .5-2.1 .5zM46.5 75.3l2-.5v1zM136.6 96.6h1l-.5 2zM137.1 101.1l.5 2.1h-1zM35.9 99.1h1.1l-.5 2zM36.5 102.8l.5 2.1h-1.1zM384.4 232.5h1l-.5 2zM384.9 242.1l.5 2h-1zM371.3 264.1l2-.5v1zM360.5 263.6l2 .5-2 .5zM360.5 182.7l2 .6-2 .5zM305.4 183.3l2-.6v1.1zM272.5 193.3l.5 2h-1zM272 240h1l-.5 2.1zM336.6 191.2h1l-.5 2.1zM337.1 193.6l.5 2.1h-1zM384.9 193.3l.5 2h-1zM384.4 232.5h1l-.5 2zM287.8 201.6l.5 2h-1zM287.3 193.2h1l-.5 2zM300.8 202.4l.1 2 1-.2zM291.7 191.2h1l-.5 2.1zM292.2 195.2l.5 2.1h-1zM287.8 201.6l.5 2h-1zM287.3 223.4h1l-.5 2zM294.6 172.9l2.1 .5-2.1 .5zM300.6 173.4l2.1-.5v1z"/>
<path d="M364.9 251.6l2 .5-2 .5zM371.3 252.1l2-.5v1z"/>
<path d="M47.7 139.7l2.1-.5v1zM44.4 139.2l2.1 .5-2.1 .5zM66.1 146.2h1.1l-.6 2zM66.6 154.6l.6 2h-1.1zM53.2 146.2h1l-.5 2zM53.7 146l.5 2.1h-1zM234.5 139.2l2 .5-2 .5zM237.8 139.7l2.1-.5v1zM223.2 146.2h1l-.5 2zM223.7 154.6l.5 2h-1zM230.2 148.2l.5 2.1h-1zM229.7 144h1l-.5 2zM236.6 148.4v2.1l1-.2zM46.5 164.9l2-.5v1zM235.8 164.4l2 .5-2 .5z"/>
</g>
<text font-size="6.1" fill="#191924" x="408.2" y="16.1">T17</text>
<text font-size="4.2" x="32.7" y="151.8">M</text>
<g font-size="4.2" fill="#191924">
<text x="325.3" y="237.7">DETAIL M</text>
<text x="321.5" y="241.9">SCALE 1.5 : 2</text>
</g>
<g font-size="3.7" fill="#191924">
<text x="138.8" y="70.4">113&quot;</text>
<text x="58.8" y="76.4">19</text>
<text x="63.1" y="74.4">1</text>
<text x="63.1" y="78">2</text>
<text x="65.7" y="76.4">&quot;</text>
<text x="100" y="76.4">24&quot;</text>
<text x="174.8" y="76.4">69</text>
<text x="179.1" y="74.4">1</text>
<text x="179.1" y="78">2</text>
<text x="181.7" y="76.4">&quot;</text>
<text x="18.6" y="94.3">3</text>
<text x="26" y="93.9">1&quot;</text>
<text x="14.3" y="96.3">11</text>
<text x="18.6" y="97.9">4</text>
<text x="21.2" y="96.3">&quot;</text>
<text x="144.3" y="118.8">1</text>
<text x="146.9" y="116.8">1</text>
<text x="149.4" y="118.8">&quot;</text>
<text x="146.9" y="120.4">2</text>
<text x="39.2" y="138.8">3</text>
<text x="39.2" y="142.4">4</text>
<text x="41.7" y="140.8">&quot;</text>
<text x="60.9" y="140.8">1</text>
<text x="63.4" y="142.4">16</text>
<text x="64.3" y="138.8">5</text>
<text x="67.7" y="140.8">&quot;</text>
<text x="214.7" y="140.8">1</text>
<text x="217.2" y="142.4">16</text>
<text x="218.1" y="138.8">5</text>
<text x="221.5" y="140.8">&quot;</text>
<text x="241.4" y="138.8">3</text>
<text x="241.4" y="142.4">4</text>
<text x="243.9" y="140.8">&quot;</text>
<text x="63.4" y="152.7">3</text>
<text x="65.9" y="150.7">3</text>
<text x="65.9" y="154.3">4</text>
<text x="68.5" y="152.7">&quot;</text>
<text x="220.4" y="153">3</text>
<text x="223" y="151">3</text>
<text x="223" y="154.6">4</text>
<text x="225.5" y="153">&quot;</text>
<text x="249.5" y="155.7">4</text>
<text x="249.5" y="152.1">1</text>
<text x="252.1" y="154.1">&quot;</text>
<text x="142.1" y="166">113&quot;</text>
<text x="283.8" y="172.5">5</text>
<text x="283.8" y="176.1">8</text>
<text x="286.4" y="174.5">&quot;</text>
<text x="279.2" y="184.7">16</text>
<text x="280.1" y="181.1">5</text>
<text x="283.5" y="183.1">&quot;</text>
<text x="332.4" y="184.4">9&quot;</text>
<text x="286.2" y="200">1&quot;</text>
<text x="330.7" y="201.1">1</text>
<text x="334.1" y="203.1">&quot;</text>
<text x="329.8" y="204.7">16</text>
<text x="381.7" y="207.7">6</text>
<text x="384.2" y="205.7">1</text>
<text x="384.2" y="209.3">2</text>
<text x="386.7" y="207.7">&quot;</text>
<text x="284.6" y="214.6">3</text>
<text x="287.1" y="212.6">3</text>
<text x="289.6" y="214.6">&quot;</text>
<text x="376.3" y="213.2">U/S ANGLE</text>
<text x="268.4" y="218.1">7</text>
<text x="270.9" y="219.7">16</text>
<text x="270.9" y="216.1">11</text>
<text x="275.2" y="218.1">&quot;</text>
<text x="287.1" y="216.2">4</text>
<text x="317.2" y="218.6">1</text>
<text x="319.7" y="220.6">&quot;</text>
<text x="317.2" y="222.2">4</text>
<text x="380.8" y="239.4">1</text>
<text x="384.2" y="237.4">3</text>
<text x="387.6" y="239.4">&quot;</text>
<text x="383.3" y="241">16</text>
<text x="355.5" y="251.2">11</text>
<text x="355.5" y="254.8">16</text>
<text x="359.8" y="253.2">&quot;</text>
<text x="366.2" y="263.2">3</text>
<text x="363.7" y="265.2">1</text>
<text x="366.2" y="266.8">8</text>
<text x="368.7" y="265.2">&quot;</text>
</g>
<g font-size="3.5" fill="#191924">
<text x="341.2" y="76.5">ANGLE-CONNECTION</text>
<text x="272.7" y="84.2">ANGLE-CONNECTION</text>
<text x="336.5" y="88.8">T17-E-ANG</text>
<text x="302.2" y="98.4">T17-E</text>
<text x="318.2" y="132.2">T17-E-ANG</text>
</g>
<g font-size="3.4" fill="#191924">
<text x="413.1" y="68.7" transform="rotate(-90 413.1 68.7)">M-12EK</text>
<text x="425.7" y="93.4" transform="rotate(-90 425.7 93.4)">T17</text>
<text x="413.1" y="176.6" transform="rotate(-90 413.1 176.6)">T17 RECESSED TROUGH 131&quot;x 181&quot; &quot;8&quot;</text>
<text x="419.4" y="176.6" transform="rotate(-90 419.4 176.6)">MARKET ST. WOODLANDS#2809</text>
</g>
<g font-size="2.8" fill="#191924">
<text x="425.5" y="87.7" transform="rotate(-90 425.5 87.7)">T17 FULL ASS</text>
<text x="425.2" y="125.8" transform="rotate(-90 425.2 125.8)">1</text>
<text x="425.2" y="121.7" transform="rotate(-90 425.2 121.7)">/1</text>
<text x="425.2" y="151.2" transform="rotate(-90 425.2 151.2)">2026-05-24</text>
<text x="425.2" y="176.6" transform="rotate(-90 425.2 176.6)">RM</text>
</g>
<g font-size="2.1" fill="#191924">
<text x="408.2" y="8.9">Sheet:</text>
<text x="409.5" y="68.7" transform="rotate(-90 409.5 68.7)">Finish 1:</text>
<text x="415.8" y="68.7" transform="rotate(-90 415.8 68.7)">Finish 2:</text>
<text x="422.2" y="87.7" transform="rotate(-90 422.2 87.7)">File name:</text>
<text x="422.2" y="100.4" transform="rotate(-90 422.2 100.4)">REV.:</text>
<text x="422.2" y="113.1" transform="rotate(-90 422.2 113.1)">Scale:</text>
<text x="422.2" y="125.8" transform="rotate(-90 422.2 125.8)">Sheet:</text>
<text x="422.2" y="151.2" transform="rotate(-90 422.2 151.2)">Date:</text>
<text x="409.5" y="176.6" transform="rotate(-90 409.5 176.6)">Fixture:</text>
<text x="415.8" y="176.6" transform="rotate(-90 415.8 176.6)">Project:</text>
<text x="422.2" y="176.6" transform="rotate(-90 422.2 176.6)">Drawn:</text>
</g>
<g font-size="1.7" fill="#191924">
<text x="420.2" y="196.6" transform="rotate(-90 420.2 196.6)">± .005 ±1/2°</text>
<text x="410.7" y="201.1" transform="rotate(-90 410.7 201.1)">UNLESS OTHERWISE SPECIFIED:</text>
<text x="416.4" y="201.1" transform="rotate(-90 416.4 201.1)">TOLERANCES:</text>
<text x="418.3" y="201.1" transform="rotate(-90 418.3 201.1)">Fraction Decimal Angle</text>
<text x="420.2" y="201.1" transform="rotate(-90 420.2 201.1)">±1/32</text>
<text x="424" y="201.1" transform="rotate(-90 424 201.1)">DIMENSIONS ARE IN INCHES</text>
<text x="425.9" y="201.1" transform="rotate(-90 425.9 201.1)">DO NOT SCALE DRAWING</text>
</g>
</svg>
